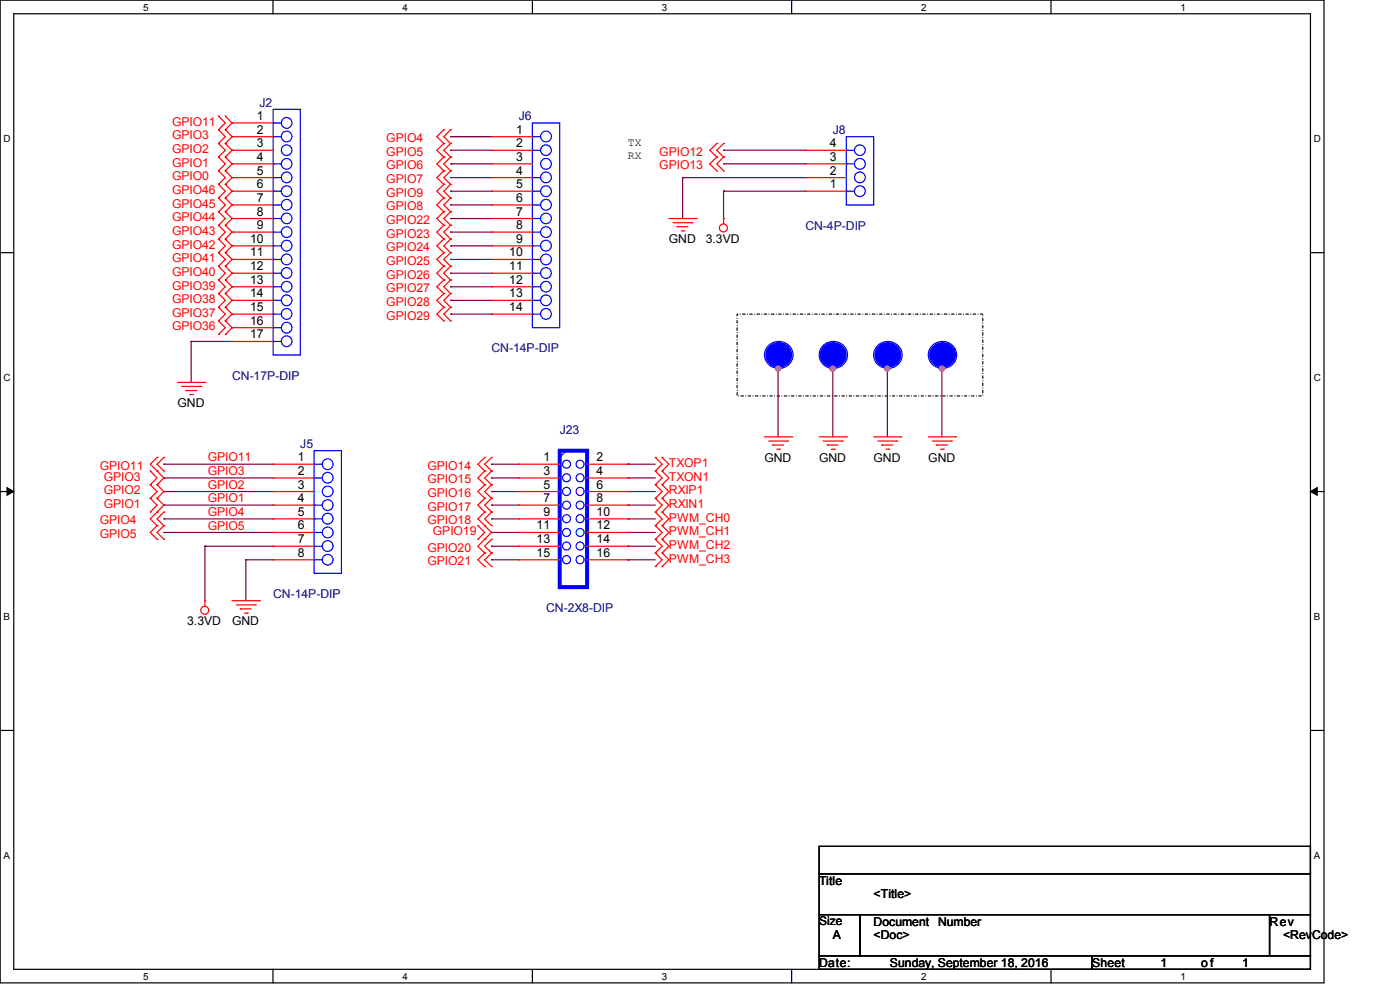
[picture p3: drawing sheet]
<svg xmlns="http://www.w3.org/2000/svg" width="297mm" height="210mm" viewBox="0 0 297 210" stroke-linecap="round" stroke-linejoin="round" font-family="sans-serif">
<path d="M0 0h280.9v208.5h-280.9zM2.9 2.9h275.1v202.7h-275.1z" fill="none" stroke="#000" stroke-width=".25"/>
<g fill="#fff">
<path d="M30.4 .3h1.1v2.4h-1.1z"/>
<path d="M30.4 205.9h1.1v2.3h-1.1z"/>
</g>
<path d="M57.9 0v2.9M57.9 205.6v2.9" fill="none" stroke="#000" stroke-width=".25"/>
<g fill="#fff">
<path d="M85.4 .3h1.1v2.4h-1.1z"/>
<path d="M85.4 205.9h1.1v2.3h-1.1z"/>
</g>
<path d="M112.9 0v2.9M112.9 205.6v2.9" fill="none" stroke="#000" stroke-width=".25"/>
<g fill="#fff">
<path d="M140.4 .3h1.2v2.4h-1.2z"/>
<path d="M140.4 205.9h1.2v2.3h-1.2z"/>
</g>
<path d="M167.9 0v2.9M167.9 205.6v2.9" fill="none" stroke="#000" stroke-width=".25"/>
<g fill="#fff">
<path d="M195.4 .3h1.2v2.4h-1.2z"/>
<path d="M195.4 205.9h1.2v2.3h-1.2z"/>
</g>
<path d="M223 0v2.9M223 205.6v2.9" fill="none" stroke="#000" stroke-width=".25"/>
<g fill="#fff">
<path d="M250.4 .3h1.2v2.4h-1.2z"/>
<path d="M250.4 205.9h1.2v2.3h-1.2z"/>
<path d="M.8 28.2h1.4v2.4h-1.4z"/>
<path d="M278.7 28.2h1.5v2.4h-1.5z"/>
<path d="M.8 78.9h1.4v2.3h-1.4z"/>
<path d="M278.7 78.9h1.5v2.3h-1.5z"/>
</g>
<path d="M0 53.6h2.9M278 53.6h2.9" fill="none" stroke="#000" stroke-width=".25"/>
<g fill="#fff">
<path d="M.8 129.6h1.3v2.3h-1.3z"/>
<path d="M278.7 129.6h1.4v2.3h-1.4z"/>
</g>
<path d="M0 104.3h2.9M278 104.3h2.9" fill="none" stroke="#000" stroke-width=".25"/>
<path d="M1.5 103.4l1.4 .9-1.4 .8zM278 104.3l1.4-.9v1.7z" fill="#000" stroke="#000" stroke-width=".21"/>
<g fill="#fff">
<path d="M.8 180.3h1.3v2.3h-1.3z"/>
<path d="M278.7 180.3h1.4v2.3h-1.4z"/>
</g>
<path d="M0 154.9h2.9M278 154.9h2.9M173.8 179.5h104.2v5.8h-104.2zM173.8 185.3h104.2v8.7h-104.2zM173.8 194h8.7v8.7h-8.7zM182.5 194h86.8v8.7h-86.8zM269.3 194h8.7v8.7h-8.7zM173.8 202.7h57.9v2.9h-57.9zM231.7 202.7h46.3v2.9h-46.3z" fill="none" stroke="#000" stroke-width=".25"/>
<path d="M156.4 66.6h52.1v17.4h-52.1z" fill="none" stroke="#000" stroke-width=".25" stroke-dasharray=".5 .5 0 .5"/>
<g fill="none" stroke="#800040" stroke-width=".25">
<path d="M95.6 29h.1M95.6 31.9h.1M95.6 34.8h.1M95.6 37.7h.1M95.6 31.9h8.7M95.6 34.8h8.7M95.6 37.7h8.7M95.6 29h8.7M144.8 37.7h.1M144.8 37.7h26.1M144.8 37.7v8.7M153.5 31.9h.1"/>
<path d="M153.5 34.8h.1M153.5 31.9h17.4M153.5 34.8h17.4M95.6 40.6h.1M95.6 43.5h.1M95.6 46.4h.1M95.6 49.2h.1M95.6 52.2h.1M95.6 55h.1M95.6 58h.1M95.6 40.6h8.7M95.6 43.5h8.7"/>
<path d="M95.6 46.4h8.7M95.6 49.2h8.7M95.6 52.2h8.7M95.6 55h8.7M95.6 58h8.7M153.5 40.6h.1M153.5 40.6h17.4M153.5 40.6v5.8M40.6 72.4h.1M40.6 72.4h8.6M40.6 72.4v8.7M95.6 60.8h.1"/>
<path d="M95.6 63.7h.1M95.6 66.6h.1M95.6 60.8h8.7M95.6 63.7h8.7M95.6 66.6h8.7M165.1 78.2h.1M165.1 75.3h.1M165.1 75.3v17.4M176.7 78.2h.1M176.7 75.3h.1M176.7 75.3v17.4M188.3 78.2h.1"/>
<path d="M188.3 75.3h.1M188.3 75.3v17.4M199.8 78.2h.1M199.8 75.3h.1M199.8 75.3v17.4M34.8 98.5h.1M34.8 98.5h23.2M104.3 98.5h.1M104.3 98.5h5.8M133.2 98.5h.1M133.2 98.5h5.8M34.8 101.4h.1"/>
<path d="M34.8 104.3h.1M34.8 107.1h.1M34.8 110.1h.1M34.8 112.9h.1M34.8 101.4h23.2M34.8 104.3h23.2M34.8 107.1h23.2M34.8 112.9h23.2M34.8 110.1h23.2M43.5 115.9h.1M43.5 115.9h14.5M43.5 115.9v11.5"/>
<path d="M52.2 118.7h.1M52.2 118.7h5.8M52.2 118.7v8.7M104.3 101.4h.1M104.3 104.3h.1M104.3 107.1h.1M104.3 112.9h.1M104.3 115.9h.1M104.3 118.7h.1M104.3 110.1h.1M104.3 101.4h5.8M104.3 104.3h5.8"/>
<path d="M104.3 107.1h5.8M104.3 112.9h5.8M104.3 115.9h5.8M104.3 118.7h5.8M104.3 110.1h5.8M133.2 118.7h.1M133.2 115.9h.1M133.2 112.9h.1M133.2 110.1h.1M133.2 107.1h.1M133.2 104.3h.1M133.2 101.4h.1"/>
<path d="M133.2 101.4h5.8M133.2 104.3h5.8M133.2 107.1h5.8M133.2 112.9h5.8M133.2 115.9h5.8M133.2 118.7h5.8M133.2 110.1h5.8"/>
</g>
<g fill="#f0f" stroke="#f0f" stroke-width=".25">
<circle cx="165.1" cy="78.2" r=".55"/>
<circle cx="176.6" cy="78.2" r=".56"/>
<circle cx="188.2" cy="78.2" r=".55"/>
<circle cx="199.8" cy="78.2" r=".55"/>
</g>
<g fill="none" stroke="#f00" stroke-width=".25">
<path d="M46.4 39.1h.1M46.4 36.2h.1M46.4 33.3h.1M46.4 30.4h.1M46.4 27.5h.1M46.4 24.6h.1M46.4 39.1l1.4 1.5-1.4 1.4M46.4 36.2l1.4 1.5-1.4 1.4M46.4 33.3l1.4 1.5-1.4 1.4M46.4 30.4l1.4 1.5-1.4 1.4M46.4 27.5l1.4 1.5-1.4 1.4M46.4 24.6l1.4 1.5-1.4 1.4"/>
<path d="M47.8 39.1h.1M47.8 36.2h.1M47.8 33.3h.1M47.8 30.4h.1M47.8 27.5h.1M47.8 24.6h.1M47.8 39.1l1.4 1.5M47.8 36.2l1.4 1.5M47.8 33.3l1.4 1.5M47.8 30.4l1.4 1.5M47.8 27.5l1.4 1.5M47.8 24.6l1.4 1.5"/>
<path d="M49.2 26.1h.1M49.2 29h.1M49.2 31.9h.1M49.2 34.8h.1M49.2 37.7h.1M49.2 37.7l-1.4 1.4M49.2 34.8l-1.4 1.4M49.2 31.9l-1.4 1.4M49.2 29l-1.4 1.4M49.2 26.1l-1.4 1.4M49.2 31.9h8.8M49.2 34.8h8.8"/>
<path d="M49.2 37.7h8.8M49.2 26.1h8.8M49.2 29h8.8M94.1 27.5h.1M94.1 30.4h.1M94.1 33.3h.1M94.1 36.2h.1M94.1 39.1h.1M94.1 27.5l-1.4 1.5 1.4 1.4M94.1 30.4l-1.4 1.5 1.4 1.4M94.1 33.3l-1.4 1.5 1.4 1.4M94.1 36.2l-1.4 1.5 1.4 1.4"/>
<path d="M94.1 39.1l-1.4 1.5 1.4 1.4M95.6 27.5h.1M95.6 30.4h.1M95.6 33.3h.1M95.6 36.2h.1M95.6 39.1h.1M95.6 39.1l-1.5 1.5 1.5 1.4M95.6 27.5l-1.5 1.5 1.5 1.4M95.6 30.4l-1.5 1.5 1.5 1.4M95.6 33.3l-1.5 1.5 1.5 1.4M95.6 36.2l-1.5 1.5 1.5 1.4M104.3 29h.1"/>
<path d="M104.3 31.9h.1M104.3 34.8h.1M104.3 37.7h.1M104.3 31.9h8.6M104.3 34.8h8.6M104.3 37.7h8.6M104.3 29h8.6M152.1 30.4h.1M152.1 33.3h.1M152.1 36.2h.1M152.1 30.4l-1.5 1.5 1.5 1.4M152.1 33.3l-1.5 1.5 1.5 1.4"/>
<path d="M153.5 30.4h.1M153.5 33.3h.1M153.5 36.2h.1M153.5 30.4l-1.4 1.5 1.4 1.4M153.5 33.3l-1.4 1.5 1.4 1.4M170.9 31.9h.1M170.9 34.8h.1M170.9 37.7h.1M170.9 31.9h8.6M170.9 34.8h8.6M170.9 37.7h8.6M46.4 42h.1"/>
<path d="M46.4 44.9h.1M46.4 47.8h.1M46.4 59.4h.1M46.4 56.5h.1M46.4 53.6h.1M46.4 50.7h.1M46.4 42l1.4 1.5-1.4 1.4M46.4 44.9l1.4 1.5-1.4 1.4M46.4 59.4l1.4 1.4-1.4 1.5M46.4 56.5l1.4 1.5-1.4 1.4M46.4 53.6l1.4 1.4-1.4 1.5M46.4 50.7l1.4 1.5-1.4 1.4"/>
<path d="M46.4 47.8l1.4 1.4-1.4 1.5M47.8 42h.1M47.8 44.9h.1M47.8 47.8h.1M47.8 59.4h.1M47.8 56.5h.1M47.8 53.6h.1M47.8 50.7h.1M47.8 42l1.4 1.5M47.8 44.9l1.4 1.5M47.8 59.4l1.4 1.4M47.8 56.5l1.4 1.5"/>
<path d="M47.8 53.6l1.4 1.4M47.8 50.7l1.4 1.5M47.8 47.8l1.4 1.4M49.2 40.6h.1M49.2 43.5h.1M49.2 46.4h.1M49.2 49.2h.1M49.2 52.2h.1M49.2 55h.1M49.2 58h.1M49.2 46.4h8.8M49.2 40.6l-1.4 1.4"/>
<path d="M49.2 43.5l-1.4 1.4M49.2 46.4l-1.4 1.4M49.2 58l-1.4 1.4M49.2 55l-1.4 1.5M49.2 52.2l-1.4 1.4M49.2 49.2l-1.4 1.5M49.2 40.6h8.8M49.2 43.5h8.8M49.2 49.2h8.8M49.2 52.2h8.8M49.2 55h8.8M49.2 58h8.8"/>
<path d="M94.1 42h.1M94.1 44.9h.1M94.1 47.8h.1M94.1 50.7h.1M94.1 53.6h.1M94.1 56.5h.1M94.1 59.4h.1M94.1 42l-1.4 1.5 1.4 1.4M94.1 44.9l-1.4 1.5 1.4 1.4M94.1 47.8l-1.4 1.4 1.4 1.5M94.1 50.7l-1.4 1.5 1.4 1.4M94.1 53.6l-1.4 1.4 1.4 1.5"/>
<path d="M94.1 56.5l-1.4 1.5 1.4 1.4M94.1 59.4l-1.4 1.4 1.4 1.5M95.6 42h.1M95.6 44.9h.1M95.6 47.8h.1M95.6 50.7h.1M95.6 53.6h.1M95.6 56.5h.1M95.6 59.4h.1M95.6 42l-1.5 1.5 1.5 1.4M95.6 44.9l-1.5 1.5 1.5 1.4M95.6 47.8l-1.5 1.4 1.5 1.5"/>
<path d="M95.6 50.7l-1.5 1.5 1.5 1.4M95.6 53.6l-1.5 1.4 1.5 1.5M95.6 56.5l-1.5 1.5 1.5 1.4M95.6 59.4l-1.5 1.4 1.5 1.5M104.3 40.6h.1M104.3 43.5h.1M104.3 46.4h.1M104.3 49.2h.1M104.3 52.2h.1M104.3 55h.1M104.3 58h.1M104.3 46.4h8.6"/>
<path d="M104.3 40.6h8.6M104.3 43.5h8.6M104.3 49.2h8.6M104.3 52.2h8.6M104.3 55h8.6M104.3 58h8.6M141.9 46.4h5.8M142.8 47.2h4M143.6 48.1h.1M143.6 48.1h2.4M144.5 49h.6M145.1 49h.1"/>
<path d="M146.8 47.2h.1M147.7 46.4h.1M153.5 46.4h.1M153.5 46.4v1.1M170.9 40.6h.1M170.9 40.6h8.6M46.4 62.3h.1M46.4 65.2h.1M46.4 68.1h.1M46.4 71h.1M46.4 62.3l1.4 1.4-1.4 1.5M46.4 65.2l1.4 1.4-1.4 1.5"/>
<path d="M46.4 68.1l1.4 1.4-1.4 1.5M47.8 62.3h.1M47.8 65.2h.1M47.8 68.1h.1M47.8 71h.1M47.8 62.3l1.4 1.4M47.8 65.2l1.4 1.4M47.8 68.1l1.4 1.4M49.2 60.8h.1M49.2 63.7h.1M49.2 66.6h.1M49.2 69.5h.1"/>
<path d="M49.2 72.4h.1M49.2 60.8l-1.4 1.5M49.2 63.7l-1.4 1.5M49.2 66.6l-1.4 1.5M49.2 69.5l-1.4 1.5M49.2 60.8h8.8M49.2 63.7h8.8M49.2 66.6h8.8M49.2 69.5h8.8M49.2 72.4h8.8M94.1 62.3h.1M94.1 65.2h.1"/>
<path d="M94.1 68.1h.1M94.1 62.3l-1.4 1.4 1.4 1.5M94.1 65.2l-1.4 1.4 1.4 1.5M95.6 62.3h.1M95.6 65.2h.1M95.6 68.1h.1M95.6 62.3l-1.5 1.4 1.5 1.5M95.6 65.2l-1.5 1.4 1.5 1.5M104.3 60.8h.1M104.3 63.7h.1M104.3 66.6h.1M104.3 60.8h8.6"/>
<path d="M104.3 63.7h8.6M104.3 66.6h8.6M165.1 78.2h.1M176.7 78.2h.1M188.3 78.2h.1M199.8 78.2h.1M31.9 99.9h.1M31.9 99.9l1.4 1.5-1.4 1.4M33.3 99.9h.1M33.3 97h.1M33.3 99.9l1.5 1.5-1.5 1.4M33.3 97l-1.4 1.5 1.4 1.4"/>
<path d="M34.8 97h.1M34.8 99.9h.1M34.8 97l-1.5 1.5 1.5 1.4M37.7 81.1h5.8M38.5 82h4.1M39.4 82.8h.1M39.4 82.8h2.3M40.3 83.7h.6M40.9 83.7h.1M42.6 82h.1M43.5 81.1h.1M58 98.5h.1"/>
<path d="M58 98.5h8.6M102.8 97h.1M102.8 99.9h.1M102.8 97l-1.4 1.5 1.4 1.4M102.8 99.9l-1.4 1.5 1.4 1.4M104.3 97h.1M104.3 99.9h.1M104.3 97l-1.5 1.5 1.5 1.4M104.3 99.9l-1.5 1.5 1.5 1.4M110.1 98.5h.1M110.1 98.5h8.6M124.5 98.5h8.7"/>
<path d="M133.2 98.5h.1M139 99.9h.1M139 97h.1M139 99.9l1.5 1.5-1.5 1.4M139 97l1.5 1.5-1.5 1.4M140.5 99.9h.1M140.5 97h.1M140.5 99.9l1.4 1.5-1.4 1.4M140.5 97l1.4 1.5-1.4 1.4M162.2 92.7h5.8M163.1 93.6h4M163.9 94.4h.1"/>
<path d="M163.9 94.4h2.3M164.8 95.3h.6M165.4 95.3h.1M167.1 93.6h.1M168 92.7h.1M173.8 92.7h5.7M174.6 93.6h4.1M175.5 94.4h.1M175.5 94.4h2.3M176.4 95.3h.6M177 95.3h.1M178.7 93.6h.1"/>
<path d="M179.5 92.7h.1M185.3 92.7h5.8M186.2 93.6h4M187.1 94.4h.1M187.1 94.4h2.3M188 95.3h.5M188.5 95.3h.1M190.2 93.6h.1M191.1 92.7h.1M196.9 92.7h5.8M197.8 93.6h4M198.7 94.4h.1"/>
<path d="M198.7 94.4h2.3M199.5 95.3h.6M200.1 95.3h.1M201.8 93.6h.1M202.7 92.7h.1M31.9 102.8h.1M31.9 105.7h.1M31.9 108.6h.1M31.9 102.8l1.4 1.5-1.4 1.4M31.9 105.7l1.4 1.4-1.4 1.5M33.3 102.8h.1M33.3 105.7h.1"/>
<path d="M33.3 108.6h.1M33.3 111.5h.1M33.3 114.4h.1M33.3 102.8l1.5 1.5-1.5 1.4M33.3 105.7l1.5 1.4-1.5 1.5M33.3 108.6l-1.4 1.5 1.4 1.4M33.3 111.5l-1.4 1.4 1.4 1.5M34.8 108.6h.1M34.8 111.5h.1M34.8 114.4h.1M34.8 108.6l-1.5 1.5 1.5 1.4M34.8 111.5l-1.5 1.4 1.5 1.5"/>
<path d="M58 101.4h.1M58 104.3h.1M58 107.1h.1M58 110.1h.1M58 112.9h.1M58 115.9h.1M58 118.7h.1M58 101.4h8.6M58 104.3h8.6M58 107.1h8.6M58 110.1h8.6M58 112.9h8.6"/>
<path d="M58 115.9h8.6M58 118.7h8.6M101.4 111.5h.1M101.4 114.4h.1M101.4 111.5l1.4 1.4-1.4 1.5M102.8 102.8h.1M102.8 105.7h.1M102.8 108.6h.1M102.8 111.5h.1M102.8 114.4h.1M102.8 117.3h.1M102.8 102.8l-1.4 1.5 1.4 1.4"/>
<path d="M102.8 105.7l-1.4 1.4 1.4 1.5M102.8 108.6l-1.4 1.5 2.9 2.8-1.5 1.5M102.8 114.4l-1.4 1.5 1.4 1.4M102.8 117.3l-1.4 1.4 1.4 1.5M104.3 102.8h.1M104.3 105.7h.1M104.3 108.6h.1M104.3 111.5h.1M104.3 114.4h.1M104.3 117.3h.1M104.3 102.8l-1.5 1.5 1.5 1.4M104.3 105.7l-1.5 1.4 1.5 1.5"/>
<path d="M104.3 108.6l-1.5 1.5 1.5 1.4M104.3 114.4l-1.5 1.5 1.5 1.4M104.3 117.3l-1.5 1.4 1.5 1.5M110.1 101.4h.1M110.1 104.3h.1M110.1 107.1h.1M110.1 110.1h.1M110.1 112.9h.1M110.1 115.9h.1M110.1 118.7h.1M110.1 101.4h8.6M110.1 104.3h8.6"/>
<path d="M110.1 107.1h8.6M110.1 110.1h8.6M110.1 112.9h8.6M110.1 115.9h8.6M110.1 118.7h8.6M124.5 101.4h8.7M124.5 104.3h8.7M124.5 107.1h8.7M124.5 110.1h8.7M124.5 112.9h8.7M124.5 115.9h8.7M124.5 118.7h8.7"/>
<path d="M133.2 101.4h.1M133.2 104.3h.1M133.2 107.1h.1M133.2 118.7h.1M133.2 115.9h.1M133.2 112.9h.1M133.2 110.1h.1M139 117.3h.1M139 114.4h.1M139 111.5h.1M139 108.6h.1M139 105.7h.1"/>
<path d="M139 102.8h.1M139 117.3l1.5 1.4-1.5 1.5M139 114.4l1.5 1.5-1.5 1.4M139 111.5l1.5 1.4-1.5 1.5M139 108.6l1.5 1.5-1.5 1.4M139 105.7l1.5 1.4-1.5 1.5M139 102.8l1.5 1.5-1.5 1.4M140.5 117.3h.1M140.5 114.4h.1M140.5 111.5h.1M140.5 108.6h.1M140.5 105.7h.1"/>
<path d="M140.5 102.8h.1M140.5 117.3l1.4 1.4-1.4 1.5M140.5 114.4l1.4 1.5-1.4 1.4M140.5 111.5l1.4 1.4-1.4 1.5M140.5 108.6l1.4 1.5-1.4 1.4M140.5 105.7l1.4 1.4-1.4 1.5M140.5 102.8l1.4 1.5-1.4 1.4M43.5 127.4h.1M43.5 127.4v1.2M49.2 127.4h5.8M50.1 128.3h4.1M51 129.2h.1"/>
<path d="M51 129.2h2.3M51.9 130h.6M52.5 130h.1M54.2 128.3h.1M55 127.4h.1M102.8 120.2h.1M104.3 120.2h.1M139 120.2h.1M140.5 120.2h.1"/>
<circle cx="153.5" cy="48.3" r=".85"/>
<circle cx="43.4" cy="129.5" r=".85"/>
</g>
<g fill="none" stroke="#00f" stroke-width=".25">
<path d="M58 23.2h5.7v52.1h-5.7zM58 26.1h.1M58 29h.1M58 34.8h.1M58 37.7h.1M58 34.8h1.7M58 26.1h1.7M58 29h1.7M58 37.7h1.7M112.9 26.1h5.8v43.4h-5.8zM112.9 29h.1M112.9 31.9h.1"/>
<path d="M112.9 37.7h.1M112.9 31.9h1.8M112.9 29h1.8M112.9 37.7h1.8M179.5 29h5.8v14.5h-5.8zM179.5 31.9h.1M179.5 34.8h.1M179.5 31.9h1.8M179.5 34.8h1.8M58 40.6h.1M58 43.5h.1M58 46.4h.1"/>
<path d="M58 49.2h.1M58 52.2h.1M58 55h.1M58 58h.1M58 40.6h1.7M58 43.5h1.7M58 46.4h1.7M58 49.2h1.7M58 52.2h1.7M58 55h1.7M58 58h1.7M112.9 40.6h.1"/>
<path d="M112.9 43.5h.1M112.9 46.4h.1M112.9 49.2h.1M112.9 52.2h.1M112.9 55h.1M112.9 58h.1M112.9 40.6h1.8M112.9 43.5h1.8M112.9 46.4h1.8M112.9 49.2h1.8M112.9 52.2h1.8M112.9 55h1.8"/>
<path d="M112.9 58h1.8M179.5 40.6h.1M179.5 40.6h1.8M58 60.8h.1M58 63.7h.1M58 66.6h.1M58 69.5h.1M58 72.4h.1M58 60.8h1.7M58 63.7h1.7M58 66.6h1.7M58 69.5h1.7"/>
<path d="M58 72.4h1.7M112.9 60.8h.1M112.9 63.7h.1M112.9 66.6h.1M112.9 60.8h1.8M112.9 63.7h1.8M112.9 66.6h1.8M162.8 73.5a2.96 2.96 0 0 1 4.2-.5 2.96 2.96 0 0 1 .6 4.1 2.96 2.96 0 0 1-4.2 .5 2.96 2.96 0 0 1-.6-4.1zM174.4 73.5a2.93 2.93 0 0 1 4.4-.3 2.93 2.93 0 0 1-.1 4.3 2.93 2.93 0 0 1-3.9-.1 2.93 2.93 0 0 1-.4-3.9zM186 73.5a2.96 2.96 0 0 1 4.1-.5 2.96 2.96 0 0 1 .6 4.1 2.96 2.96 0 0 1-4.1 .5 2.96 2.96 0 0 1-.6-4.1zM197.6 73.5a2.93 2.93 0 0 1 4.3-.3 2.93 2.93 0 0 1-.1 4.3 2.93 2.93 0 0 1-3.9-.1 2.93 2.93 0 0 1-.3-3.9zM66.6 95.6h5.8v26h-5.8z"/>
<path d="M66.6 98.5h.1M66.6 98.5h1.8M120.2 95.6h.1M120.2 95.6l-1.5 1.4M66.6 101.4h.1M66.6 107.1h.1M66.6 110.1h.1M66.6 112.9h.1M66.6 115.9h.1M66.6 118.7h.1M66.6 101.4h1.8M66.6 107.1h1.8"/>
<path d="M66.6 110.1h1.8M66.6 112.9h1.8M66.6 115.9h1.8M66.6 118.7h1.8"/>
<circle cx="60.8" cy="29" r="1.13"/>
<circle cx="60.8" cy="26.1" r="1.13"/>
<circle cx="60.8" cy="34.8" r="1.13"/>
<circle cx="60.8" cy="37.6" r="1.13"/>
<circle cx="60.8" cy="31.9" r="1.12"/>
<circle cx="115.8" cy="37.6" r="1.14"/>
<circle cx="115.8" cy="29" r="1.14"/>
<circle cx="115.8" cy="34.8" r="1.14"/>
<circle cx="115.8" cy="31.9" r="1.13"/>
<circle cx="182.4" cy="34.8" r="1.14"/>
<circle cx="182.4" cy="37.6" r="1.14"/>
<circle cx="182.4" cy="31.9" r="1.13"/>
<circle cx="60.8" cy="55" r="1.13"/>
<circle cx="60.8" cy="49.2" r="1.13"/>
<circle cx="60.8" cy="40.6" r="1.13"/>
<circle cx="60.8" cy="43.4" r="1.13"/>
<circle cx="60.8" cy="52.1" r="1.13"/>
<circle cx="60.8" cy="57.9" r="1.13"/>
<circle cx="60.8" cy="46.3" r="1.12"/>
<circle cx="115.8" cy="55" r="1.14"/>
<circle cx="115.8" cy="40.6" r="1.14"/>
<circle cx="115.8" cy="57.9" r="1.14"/>
<circle cx="115.8" cy="43.4" r="1.14"/>
<circle cx="115.8" cy="49.2" r="1.14"/>
<circle cx="115.8" cy="52.1" r="1.14"/>
<circle cx="115.8" cy="46.3" r="1.13"/>
<circle cx="182.4" cy="40.6" r="1.14"/>
<circle cx="60.8" cy="63.7" r="1.13"/>
<circle cx="60.8" cy="69.5" r="1.13"/>
<circle cx="60.8" cy="66.6" r="1.13"/>
<circle cx="60.8" cy="72.4" r="1.13"/>
<circle cx="60.8" cy="60.8" r="1.12"/>
<circle cx="115.8" cy="63.7" r="1.14"/>
<circle cx="115.8" cy="66.6" r="1.14"/>
<circle cx="115.8" cy="60.8" r="1.13"/>
<circle cx="69.5" cy="98.5" r="1.14"/>
<circle cx="120.2" cy="98.5" r=".85"/>
<circle cx="123.1" cy="98.5" r=".85"/>
<circle cx="69.5" cy="110" r="1.14"/>
<circle cx="69.5" cy="101.3" r="1.14"/>
<circle cx="69.5" cy="107.1" r="1.14"/>
<circle cx="69.5" cy="115.8" r="1.14"/>
<circle cx="69.5" cy="112.9" r="1.14"/>
<circle cx="69.5" cy="118.7" r="1.13"/>
<circle cx="69.5" cy="104.3" r="1.13"/>
<circle cx="120.2" cy="104.2" r=".86"/>
<circle cx="120.2" cy="118.7" r=".86"/>
<circle cx="120.2" cy="101.3" r=".85"/>
<circle cx="120.2" cy="115.8" r=".85"/>
<circle cx="120.2" cy="110" r=".85"/>
<circle cx="120.2" cy="107.1" r=".85"/>
<circle cx="120.2" cy="112.9" r=".85"/>
<circle cx="123.1" cy="118.7" r=".86"/>
<circle cx="123.1" cy="104.2" r=".86"/>
<circle cx="123.1" cy="107.1" r=".85"/>
<circle cx="123.1" cy="101.3" r=".85"/>
<circle cx="123.1" cy="112.9" r=".85"/>
<circle cx="123.1" cy="110" r=".85"/>
<circle cx="123.1" cy="115.8" r=".85"/>
</g>
<path d="M118.7 95.6h5.8v28.9h-5.8z" fill="none" stroke="#00f" stroke-width=".85"/>
<g fill="#00f" stroke="#00f" stroke-width=".25">
<path d="M174.6 73.7a2.65 2.65 0 0 1 4.4 .1 2.65 2.65 0 0 1-1.6 4 2.63 2.63 0 0 1-2.9-1.1 2.63 2.63 0 0 1 .1-3z" fill-rule="evenodd"/>
<path d="M186.2 73.7a2.65 2.65 0 0 1 4.4 .1 2.65 2.65 0 0 1-1.6 4 2.63 2.63 0 0 1-2.9-1.1 2.63 2.63 0 0 1 .1-3z" fill-rule="evenodd"/>
<path d="M163.1 73.7a2.65 2.65 0 0 1 4.3 .1 2.65 2.65 0 0 1-1.6 4 2.63 2.63 0 0 1-2.9-1.1 2.63 2.63 0 0 1 .2-3z" fill-rule="evenodd"/>
<path d="M197.8 73.7a2.65 2.65 0 0 1 4.4 .1 2.65 2.65 0 0 1-1.6 4 2.63 2.63 0 0 1-2.9-1.1 2.63 2.63 0 0 1 .1-3z" fill-rule="evenodd"/>
</g>
<g font-size="2.6" fill="#000080">
<text x="55" y="22.6">J2</text>
<text x="110.1" y="25.5">J6</text>
<text x="176.7" y="28.4">J8</text>
<text x="170.9" y="48.7">CN-4P-DIP</text>
<text x="104.3" y="74.8">CN-14P-DIP</text>
<text x="49.2" y="80.5">CN-17P-DIP</text>
<text x="63.7" y="95">J5</text>
<text x="118.7" y="92.1">J23</text>
<text x="58" y="126.9">CN-14P-DIP</text>
<text x="115.9" y="129.8">CN-2X8-DIP</text>
</g>
<g font-size="2.6" fill="#f00">
<text x="36.5" y="29.6">GPIO3</text>
<text x="36.5" y="26.7">GPIO11</text>
<text x="36.5" y="35.3">GPIO1</text>
<text x="36.5" y="32.5">GPIO2</text>
<text x="82" y="30.1">GPIO4</text>
<text x="82" y="33.1">GPIO5</text>
<text x="82" y="35.9">GPIO6</text>
<text x="139.9" y="33.1">GPIO12</text>
<text x="139.9" y="35.9">GPIO13</text>
<text x="36.5" y="41.1">GPIO46</text>
<text x="36.5" y="38.3">GPIO0</text>
<text x="82" y="38.8">GPIO7</text>
<text x="82" y="41.7">GPIO9</text>
<text x="36.5" y="44.1">GPIO45</text>
<text x="36.5" y="46.9">GPIO44</text>
<text x="82" y="44.6">GPIO8</text>
<text x="82" y="47.5">GPIO22</text>
<text x="36.5" y="52.7">GPIO42</text>
<text x="36.5" y="49.8">GPIO43</text>
<text x="82" y="50.4">GPIO23</text>
<text x="82" y="53.3">GPIO24</text>
<text x="36.5" y="58.5">GPIO40</text>
<text x="36.5" y="55.6">GPIO41</text>
<text x="82" y="56.2">GPIO25</text>
<text x="82" y="59.1">GPIO26</text>
<text x="36.5" y="61.4">GPIO39</text>
<text x="36.5" y="64.3">GPIO38</text>
<text x="82" y="62">GPIO27</text>
<text x="82" y="64.9">GPIO28</text>
<text x="36.5" y="67.2">GPIO37</text>
<text x="36.5" y="70.1">GPIO36</text>
<text x="82" y="67.8">GPIO29</text>
<text x="21.2" y="99.7">GPIO11</text>
<text x="22" y="102">GPIO3</text>
<text x="44.1" y="97.9">GPIO11</text>
<text x="44.1" y="100.8">GPIO3</text>
<text x="90.7" y="99.7">GPIO14</text>
<text x="141.9" y="102">TXON1</text>
<text x="141.9" y="99.1">TXOP1</text>
<text x="22" y="104.9">GPIO2</text>
<text x="22" y="107.7">GPIO1</text>
<text x="44.1" y="103.7">GPIO2</text>
<text x="44.1" y="106.6">GPIO1</text>
<text x="90.7" y="102.5">GPIO15</text>
<text x="90.7" y="105.5">GPIO16</text>
<text x="141.9" y="107.7">RXIN1</text>
<text x="141.9" y="104.9">RXIP1</text>
<text x="21.2" y="111.2">GPIO4</text>
<text x="44.1" y="109.5">GPIO4</text>
<text x="44.1" y="112.4">GPIO5</text>
<text x="90.7" y="108.3">GPIO17</text>
<text x="90.7" y="111.2">GPIO18</text>
<text x="91.8" y="113.5">GPIO19</text>
<text x="141.9" y="113.5">PWM_CH1</text>
<text x="141.9" y="110.7">PWM_CH0</text>
<text x="21.2" y="114.1">GPIO5</text>
<text x="90.7" y="117">GPIO20</text>
<text x="90.7" y="119.9">GPIO21</text>
<text x="141.9" y="119.3">PWM_CH3</text>
<text x="141.9" y="116.5">PWM_CH2</text>
</g>
<g font-size="2.6">
<text x="54.5" y="25.4">1</text>
<text x="54.5" y="28.4">2</text>
<text x="109.5" y="28.4">1</text>
<text x="54.5" y="31.2">3</text>
<text x="54.5" y="34.1">4</text>
<text x="109.5" y="31.2">2</text>
<text x="109.5" y="34.1">3</text>
<text x="176.1" y="31.2">4</text>
<text x="176.1" y="34.1">3</text>
<text x="54.5" y="37">5</text>
<text x="54.5" y="39.9">6</text>
<text x="109.5" y="37">4</text>
<text x="109.5" y="39.9">5</text>
<text x="176.1" y="37">2</text>
<text x="176.1" y="39.9">1</text>
<text x="54.5" y="42.8">7</text>
<text x="54.5" y="45.7">8</text>
<text x="109.5" y="42.8">6</text>
<text x="109.5" y="45.7">7</text>
<text x="53" y="51.5">10</text>
<text x="54.5" y="48.6">9</text>
<text x="109.5" y="48.6">8</text>
<text x="109.5" y="51.5">9</text>
<text x="141.9" y="51.6">GND</text>
<text x="149.7" y="51.6">3.3VD</text>
<text x="53" y="54.4">11</text>
<text x="53" y="57.3">12</text>
<text x="108" y="54.4">10</text>
<text x="108" y="57.3">11</text>
<text x="53" y="60.2">13</text>
<text x="53" y="63.1">14</text>
<text x="53" y="66">15</text>
<text x="108" y="60.2">12</text>
<text x="108" y="63.1">13</text>
<text x="108" y="66">14</text>
<text x="53" y="68.9">16</text>
<text x="53" y="71.8">17</text>
<text x="37.7" y="86.3">GND</text>
<text x="63.2" y="97.8">1</text>
<text x="63.2" y="100.8">2</text>
<text x="115.3" y="97.8">1</text>
<text x="115.3" y="100.8">3</text>
<text x="126.6" y="97.8">2</text>
<text x="126.6" y="100.8">4</text>
<text x="162.2" y="97.9">GND</text>
<text x="173.8" y="97.9">GND</text>
<text x="185.3" y="97.9">GND</text>
<text x="196.9" y="97.9">GND</text>
<text x="63.2" y="103.6">3</text>
<text x="63.2" y="106.5">4</text>
<text x="115.3" y="103.6">5</text>
<text x="115.3" y="106.5">7</text>
<text x="126.6" y="103.6">6</text>
<text x="126.6" y="106.5">8</text>
<text x="63.2" y="109.4">5</text>
<text x="63.2" y="112.3">6</text>
<text x="113.8" y="112.3">11</text>
<text x="115.3" y="109.4">9</text>
<text x="126.6" y="112.3">12</text>
<text x="126.6" y="109.4">10</text>
<text x="63.2" y="115.2">7</text>
<text x="63.2" y="118.1">8</text>
<text x="113.8" y="115.2">13</text>
<text x="113.8" y="118.1">15</text>
<text x="126.6" y="118.1">16</text>
<text x="126.6" y="115.2">14</text>
<text x="39.7" y="132.7">3.3VD</text>
<text x="49.2" y="132.7">GND</text>
<text x="173.8" y="187.7">Title</text>
<text x="185.3" y="190.6">&lt;Title&gt;</text>
<text x="185.3" y="196.3">Document</text>
<text x="199" y="196.3">Number</text>
<text x="269.3" y="196.3">Rev</text>
<text x="176.7" y="199.3">A</text>
<text x="185.3" y="199.3">&lt;Doc&gt;</text>
<text x="272.2" y="199.3">&lt;RevCode&gt;</text>
<text x="173.8" y="205.1">Date:</text>
<text x="188.8" y="205.1">Sunday, September 18, 2016</text>
<text x="231.7" y="205.1">Sheet</text>
<text x="246.2" y="205.1">1</text>
<text x="254.8" y="205.1">of</text>
<text x="263.5" y="205.1">1</text>
</g>
<text font-size="2.5" x="173.8" y="196.3">Size</text>
<g font-size="2.4">
<text x="133.2" y="30.9">TX</text>
<text x="133.2" y="33.8">RX</text>
</g>
<g font-size="2.1">
<text x="30.4" y="2.2">5</text>
<text x="85.4" y="2.2">4</text>
<text x="140.4" y="2.2">3</text>
<text x="195.4" y="2.2">2</text>
<text x="250.5" y="2.2">1</text>
<text x=".8" y="30.1">D</text>
<text x="278.7" y="30.1">D</text>
<text x=".8" y="80.8">C</text>
<text x="278.7" y="80.8">C</text>
<text x=".8" y="131.5">B</text>
<text x="278.7" y="131.5">B</text>
<text x=".8" y="182.2">A</text>
<text x="278.7" y="182.2">A</text>
<text x="30.4" y="207.8">5</text>
<text x="85.4" y="207.8">4</text>
<text x="140.4" y="207.8">3</text>
<text x="195.4" y="207.8">2</text>
<text x="250.5" y="207.8">1</text>
</g>
</svg>
